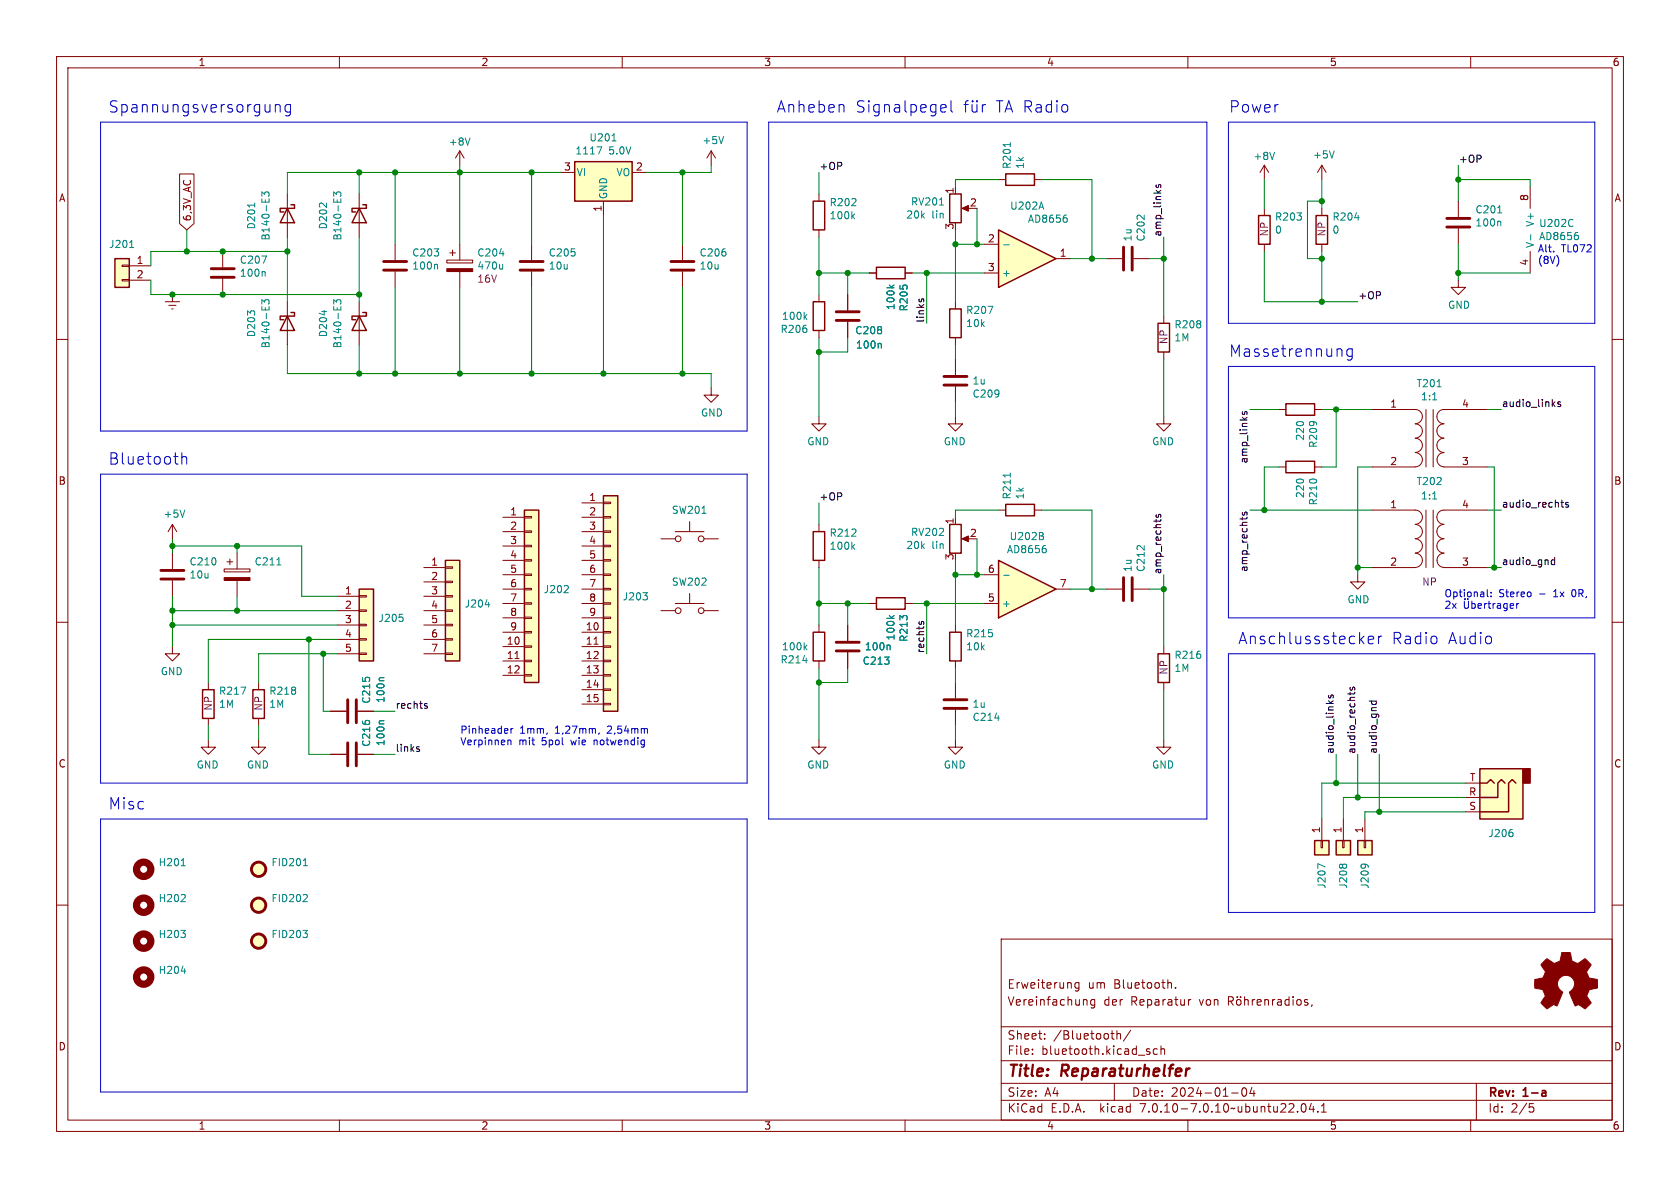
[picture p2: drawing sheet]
<svg xmlns="http://www.w3.org/2000/svg" width="297mm" height="210mm" viewBox="0 0 297 210" stroke-linecap="round" stroke-linejoin="round" font-family="sans-serif">
<g fill="none" stroke="#840000" stroke-width=".18">
<path d="M10 10h277v190h-277zM12 12h273v186h-273zM60 10v2M110 10v2M160 10v2M210 10v2M260 10v2M176.5 31.8h1.3M182.9 31.8h1.2M10 60h2M21.6 49.4h1.3v.3h-1.3zM21.6 46.9h1.3v.2h-1.3z"/>
<path d="M22.9 47h3.8M22.9 49.5h3.8M39.4 44.5v2.7M39.4 49.3v2.8M63.5 53.3v7.7M195.6 45.7h2.8M200.4 45.7h2.8M205.7 55.9v1.3M285 60h2M168.9 63.5v2.8M168.9 68.3v2.8M205.7 73.7v1.2h-1.2l1.2 1.3 1.3-1.3h-1.3"/>
<path d="M205.7 62.2v1.3M242.6 72.4h7.6a1.27 1.27 0 0 1 1.3 1.3 1.27 1.27 0 0 1-1.3 1.2 1.26 1.26 0 0 1 1.3 1.3 1.26 1.26 0 0 1-1.3 1.2M250.2 77.5a1.27 1.27 0 0 1 1.3 1.2 1.27 1.27 0 0 1-1.3 1.3 1.26 1.26 0 0 1 1.3 1.3 1.26 1.26 0 0 1-1.3 1.2M252.1 72.4v10.2M253.4 72.4v10.2M255.3 77.5a1.26 1.26 0 0 0-1.3 1.2 1.26 1.26 0 0 0 1.3 1.3 1.27 1.27 0 0 0-1.2 1.3 1.27 1.27 0 0 0 1.2 1.2M262.9 72.4h-7.6a1.27 1.27 0 0 0-1.3 1.3 1.27 1.27 0 0 0 1.3 1.2 1.26 1.26 0 0 0-1.3 1.3 1.26 1.26 0 0 0 1.3 1.2M88.9 91.4h3.8M88.9 94h3.8M88.9 96.5h3.8M88.9 99.1h3.8M92.7 98.9h1.3v.3h-1.3z"/>
<path d="M92.7 96.4h1.3v.2h-1.3zM92.7 93.9h1.3v.2h-1.3zM92.7 91.3h1.3v.3h-1.3zM102.9 88.9h3.8M102.9 91.4h3.8M102.9 94h3.8M102.9 96.5h3.8M102.9 99.1h3.8M106.7 98.9h1.2v.3h-1.2zM106.7 96.4h1.2v.2h-1.2zM106.7 93.9h1.2v.2h-1.2zM106.7 91.3h1.2v.3h-1.2z"/>
<path d="M106.7 88.8h1.2v.2h-1.2zM116.8 95.3h2.6M119.4 94h5.1M121.9 92.2v1.8M124.5 95.3h2.5M242.6 90.2h7.6a1.26 1.26 0 0 1 1.3 1.2 1.26 1.26 0 0 1-1.3 1.3M242.6 82.6h7.6M250.2 97.8a1.26 1.26 0 0 1 1.3 1.2 1.26 1.26 0 0 1-1.3 1.3h-7.6M250.2 92.7a1.27 1.27 0 0 1 1.3 1.3 1.27 1.27 0 0 1-1.3 1.3 1.26 1.26 0 0 1 1.3 1.2 1.26 1.26 0 0 1-1.3 1.3M252.1 90.2v10.1M253.4 90.2v10.1M255.3 92.7a1.27 1.27 0 0 0-1.3 1.3 1.27 1.27 0 0 0 1.3 1.3 1.26 1.26 0 0 0-1.3 1.2 1.26 1.26 0 0 0 1.3 1.3"/>
<path d="M255.3 82.6h7.6M255.3 97.8a1.26 1.26 0 0 0-1.2 1.2 1.26 1.26 0 0 0 1.2 1.3h7.6M262.9 90.2h-7.6a1.26 1.26 0 0 0-1.3 1.2 1.26 1.26 0 0 0 1.3 1.3M10 110h2M30.5 114.3v1.3h-1.3l1.3 1.2 1.2-1.2h-1.2M59.7 108h3.8M59.7 105.4h3.8M59.7 110.5h3.8M59.7 113h3.8M59.7 115.6h3.8M63.5 115.4h1.3v.3h-1.3zM63.5 112.9h1.3v.3h-1.3z"/>
<path d="M63.5 110.4h1.3v.2h-1.3zM63.5 107.8h1.3v.3h-1.3zM63.5 105.3h1.3v.2h-1.3zM74.9 100.3h3.8M74.9 108h3.8M74.9 102.9h3.8M74.9 105.4h3.8M74.9 110.5h3.8M74.9 113h3.8M74.9 115.6h3.8M78.7 115.4h1.3v.3h-1.3zM78.7 112.9h1.3v.3h-1.3z"/>
<path d="M78.7 110.4h1.3v.2h-1.3zM78.7 107.8h1.3v.3h-1.3zM78.7 105.3h1.3v.2h-1.3zM78.7 102.7h1.3v.3h-1.3zM78.7 100.2h1.3v.3h-1.3zM88.9 106.7h3.8M88.9 111.8h3.8M88.9 114.3h3.8M88.9 116.8h3.8M88.9 119.4h3.8M88.9 101.6h3.8M88.9 104.1h3.8"/>
<path d="M88.9 109.2h3.8M91 116.4h.8M92.7 119.3h1.3v.2h-1.3zM92.7 116.7h1.3v.3h-1.3zM92.7 114.2h1.3v.2h-1.3zM92.7 111.6h1.3v.3h-1.3zM92.7 109.1h1.3v.2h-1.3zM92.7 106.6h1.3v.2h-1.3zM92.7 104h1.3v.3h-1.3zM92.7 101.5h1.3v.2h-1.3zM102.9 106.7h3.8M102.9 111.8h3.8"/>
<path d="M102.9 114.3h3.8M102.9 116.8h3.8M102.9 119.4h3.8M102.9 101.6h3.8M102.9 104.1h3.8M102.9 109.2h3.8M105 113.9h.7M106.7 119.3h1.2v.2h-1.2zM106.7 116.7h1.2v.3h-1.2zM106.7 114.2h1.2v.2h-1.2zM106.7 111.6h1.2v.3h-1.2zM106.7 109.1h1.2v.2h-1.2z"/>
<path d="M106.7 106.6h1.2v.2h-1.2zM106.7 104h1.2v.3h-1.2zM106.7 101.5h1.2v.2h-1.2zM116.8 108h2.6M119.4 106.7h5.1M121.9 104.9v1.8M124.5 108h2.5M285 110h2M36.8 120.7v1.2M36.8 127v1.3M45.7 120.7v1.2M45.7 127v1.3"/>
<path d="M58.4 133.4h2.8M58.4 125.7h2.8M63.2 133.4h2.8M63.2 125.7h2.8M102.9 121.9h3.8M102.9 124.5h3.8M106.7 124.3h1.2v.3h-1.2zM106.7 121.8h1.2v.2h-1.2zM10 160h2M233.6 148.6h.2v1.3h-.2zM233.7 144.8v3.8M237.4 148.6h.2v1.3h-.2z"/>
<path d="M237.5 144.8v3.8M285 160h2M177 166h108v32h-108zM190.7 173.7v1.2l-.2 .3-.4-.1M190.7 173.8l-.4-.1-.3 .3v.4l.2 .2h.5M192 176.7l.2 .2v.8M193.5 176.7v1.2l-.3 .3-.3-.1M193.5 176.8l-.4-.1-.3 .3v.4l.2 .2h.5M206.9 173.7l.2 .2v.8M207.8 174.6v.1M210.1 176.7v1M210.5 176.7l-.3 .1-.1 .2"/>
<path d="M217.2 177l.7-.1 .1-.2v-.4l-.3-.1h-.5v1.5M217.5 177l.5 .7M218.7 176.8l.2-.1 .4 .1 .1 .6-.2 .2-.3 .1-.2-.1zM218.7 176.2v.1M219.3 176.2v.1M220 176.8l.2-.1 .4 .1 .1 .9M220 176.2v1.5M221.4 176.7v1M221.8 176.7l-.3 .1-.1 .2M222.2 177.2l.8-.1-.1-.3-.4-.1-.3 .2 .1 .7h.6M223.6 176.8l.2-.1 .4 .1v.9M223.6 176.7v1"/>
<path d="M225 176.7v1M225.4 176.7l-.3 .1-.1 .2M225.9 176.8h.6v.9M226.5 177.1h-.5a.29 .29 0 0 0-.2 .3 .29 .29 0 0 0 .2 .3l.5-.1M227.9 176.8l-.4-.1-.3 .3v.4l.1 .2h.6M227.9 176.2v1.5M228.6 176.2v.1M228.6 176.7v1M229.3 176.8l.2-.1 .5 .1v.6l-.1 .2-.4 .1-.2-.1zM231.2 176.8l-.4-.1-.2 .2 .1 .2 .5 .2v.3h-.6M232 177.6l-.2 .3M60 198v2"/>
<path d="M110 198v2M160 198v2M177 194.5h108M177 191.5h108M177 187.5h108M177 181.5h108M182.5 186.3v.1M182.5 185.5v.1M184.7 183.6v.1M184.7 182.8v.1M197 191.5v3M197.5 182.2v1.5"/>
<path d="M197.5 182.8l.2-.1 .3 .1 .1 .9M199.9 182.1l-1.3 2M203.1 185.4l.1 .1M203.1 185.9l.2 .2-.2 .3M204.6 185.5l-.4-.1-.3 .3v.4l.1 .2h.6M205.2 185.5l.3-.1 .3 .1 .1 .9M205.2 184.9v1.5M210 198v2M217.7 193.2h1.2M219.7 192.4l.2-.1a.81 .81 0 0 1 .6 .6 .81 .81 0 0 1-.3 .8l-.2 .1a.81 .81 0 0 1-.3-1.4zM221.3 192.2l-.3 1.1h.9M221.7 192.8v1"/>
<path d="M229.4 196.5v.1M230.2 195.2l.2-.1a.81 .81 0 0 1 .6 .6 .81 .81 0 0 1-.3 .8l-.2 .1a.81 .81 0 0 1-.3-1.4zM231.8 195l-.3 1.1h.9M232.2 195.6v1M233 196.5v.1M233.6 196.6h.9M233.6 195.5l.4-.4v1.5M260 198v2M261 191.5v6.5M270.4 195.1h.7M270.5 195.7h.4l.3 .3-.2 .5-.5 .1"/>
<circle cx="119.9" cy="95.3" r=".51"/>
<circle cx="124" cy="95.3" r=".51"/>
<circle cx="119.9" cy="108" r=".51"/>
<circle cx="124" cy="108" r=".51"/>
</g>
<path d="M273.1 192.8l.2 .2v.8M273.3 193.7l-.5 .1M273.3 193.1l-.5 .1" fill="none" stroke="#840000" stroke-width=".3"/>
<path d="M209.8 188.9l-.2 1.3M210.3 188.9l-.4 .1-.2 .3" fill="none" stroke="#840000" stroke-width=".4"/>
<g fill="#ffffc2" stroke="#ffffc2" stroke-width=".18">
<path d="M232.4 148.6h2.5v2.5h-2.5z"/>
<path d="M78.7 99.1h2.6v17.7h-2.6z"/>
<path d="M106.7 87.6h2.5v38.1h-2.5z"/>
<path d="M236.2 148.6h2.6v2.5h-2.6z"/>
<path d="M92.7 90.2h2.5v30.5h-2.5z"/>
<path d="M20.3 45.7h2.6v5.1h-2.6z"/>
<path d="M63.5 104.1h2.5v12.7h-2.5z"/>
<circle cx="45.7" cy="160" r="1.27"/>
<circle cx="45.7" cy="153.7" r="1.27"/>
<circle cx="45.7" cy="166.4" r="1.27"/>
</g>
<g fill="none" stroke="#840000" stroke-width=".25">
<path d="M177.8 30.7h5.1v2.1h-5.1zM20.3 45.7h2.6v5.1h-2.6zM63.5 55.9l1.3 2.5h-2.6zM64.1 55.2h.7v.7h-2.6v.6h.7M204.7 57.2h2.1v5h-2.1zM78.7 99.1h2.6v17.7h-2.6zM92.7 90.2h2.5v30.5h-2.5zM106.7 87.6h2.5v38.1h-2.5zM63.5 104.1h2.5v12.7h-2.5zM35.8 121.9h2v5.1h-2zM44.7 121.9h2v5.1h-2zM232.4 148.6h2.5v2.5h-2.5z"/>
<path d="M236.2 148.6h2.6v2.5h-2.6z"/>
</g>
<g fill="none" stroke="#008484" stroke-width=".18">
<path d="M178.6 25.2v.7M22.9 43.8h.7M46.3 45.3h.8l-.5 1.2M46.7 48l.2 .2v.6M57.3 54.9v.8M59 53.8v-.8l.5 .4 .1-.4h.5l.2 .2-.2 .6M59 54.2v.6M60.3 54.2v.6M253.3 70.7h.7M254.1 68.4h.7M124.1 90.7h.7M253.3 88.2h.7"/>
<path d="M67.9 119.8h-.7l-.2 .2M70.6 108.6h.6M71.1 109.1l.2 .2-.2 .5M85.8 106.9h.8M100.4 103.6l.1 .1-.1 .4-.7 .7h.8M113.7 104.8h.7l-.4 .5M114.3 105.3l.1 .2-.1 .5M42.6 121.5h.8l-.5 1.2M67.9 127.4h-.7l-.2 .2M53.6 153h.7M53.9 151.9l.1-.1v1.2M54.2 158.2l.1 .2v.3l-.7 .7h.7"/>
<path d="M234.3 153.2l-1.3-.5v.8M236.9 152.9l.1-.1 .3 .1M237.4 152.9l.2-.1 .4 .1M53.6 164.5h.7l-.4 .5M54.2 165l.1 .2-.1 .5"/>
</g>
<g fill="none" stroke="#840000" stroke-width=".51">
<path d="M37.3 49h4.1M37.3 47.5h4.1M198.6 43.7v4.1M200.2 43.7v4.1M166.9 66.5h4M166.9 68.1h4M61.5 123.7v4.1M61.5 131.3v4.1M63 123.7v4.1M63 131.3v4.1"/>
<circle cx="45.7" cy="153.7" r="1.27"/>
<circle cx="45.7" cy="160" r="1.27"/>
<circle cx="45.7" cy="166.4" r="1.27"/>
</g>
<path d="M176.5 40.6l10.2 5.1-10.2 5.1z" fill="#ffffc2"/>
<g fill="none" stroke="#840000" stroke-width=".25">
<path d="M50.8 36.8l1.3 2.6h-2.6zM51.4 36.2h.7v.6h-2.6v.7h.7M63.5 36.8l1.3 2.6h-2.6zM64.1 36.2h.7v.6h-2.6v.7h.7M143.8 35.6h2v5h-2zM167.9 34.3h2v5.1h-2zM222.5 38.1h2v5.1h-2zM232.7 38.1h2v5.1h-2zM143.8 53.3h2v5.1h-2zM154.9 47.2h5.1v2.1h-5.1zM167.9 54.6h2v5.1h-2zM176.5 40.6l10.2 5.1-10.2 5.1z"/>
<path d="M227.3 71.4h5.1v2h-5.1zM177.8 89.2h5.1v2h-5.1zM227.3 81.5h5.1v2.1h-5.1zM167.9 111.8h2v5h-2z"/>
</g>
<g fill="none" stroke="#840000" stroke-width=".18">
<path d="M50.8 34.3v7.6M63.5 34.3v7.6M81.3 26.7l-.8 1.2M81.3 26.7v2.5M81.3 26.7l.7 1.2M125.7 26.7l-.7 1.2M125.7 26.7v2.5M125.7 26.7l.8 1.2M144.8 34.3v1.3M168.9 33v1.3M170.4 36.8h1M223.5 29.2l-.7 1.3"/>
<path d="M223.5 29.2v2.6M223.5 36.8v1.3M223.5 29.2l.8 1.3M233.7 29.2l-.8 1.3M233.7 29.2v2.6M233.7 36.8v1.3M233.7 29.2l.7 1.3M144.8 40.6v1.3M144.8 52.1v1.2M144.8 58.4v1.3M149.9 52.1v2.8M149.9 56.9v2.8"/>
<path d="M153.7 48.3h1.2M160 48.3h1.3M168.9 53.3v1.3M168.9 59.7v1.3M174 43.2h2.5M174 48.3h2.5M186.7 45.7h2.5M223.5 43.2v1.3M233.7 43.2v1.3M257.8 49.5v1.3h1.3l-1.3 1.3-1.3-1.3h1.3M144.8 73.7v1.2h-1.3l1.3 1.3 1.2-1.3h-1.2M168.9 73.7v1.2h-1.3l1.3 1.3 1.3-1.3h-1.3"/>
<path d="M226.1 72.4h1.2M232.4 72.4h1.3M30.5 92.7l-.8 1.3M30.5 92.7v2.6M30.5 97.8v2.8M30.5 92.7l.7 1.3M40.1 99.3h1M40.6 98.8v1M41.9 97.8v2.8M176.5 90.2h1.3M182.9 90.2h1.2M226.1 82.6h1.2"/>
<path d="M232.4 82.6h1.3M30.5 102.6v2.8M39.6 100.6h4.6v.5h-4.6zM41.9 102.6v2.8M168.9 110.5v1.3M168.9 116.8v1.3M195.6 104.1h2.8M200.4 104.1h2.8M240 101.6v1.3h1.3l-1.3 1.2-1.2-1.2h1.2M36.8 130.8v1.3h-1.2l1.2 1.3 1.3-1.3h-1.3M45.7 130.8v1.3h-1.3l1.3 1.3 1.3-1.3h-1.3M144.8 130.8v1.3h-1.3l1.3 1.3 1.2-1.3h-1.2"/>
</g>
<g fill="none" stroke="#008484" stroke-width=".18">
<path d="M45 35.9v.7M46.3 34.7v-.8l.5 .5 .1-.4h.5l.2 .2-.2 .5M46.3 35.1v.6M47.6 35.1v.6M59 34.7v-.8l.5 .5 .1-.4h.5l.2 .2-.2 .5M59 35.1v.6M60.3 35.1v.6M83.1 24.4l-.4 1.3M127.9 24.1l-.4 1.3M150.7 38.2l.4 .5M151.1 37.8l-.5 .5M166.1 36.2h.7"/>
<path d="M184.1 35.7l.4 1.3M188.6 38.6l.1 .1-.1 .5M225.3 26.9l-.4 1.3M235.9 26.7l-.4 1.2M239.5 38.5h.8M142.3 56l.3 .5M142.6 55.6l-.4 .5M157.2 50.4l.5 .5M158.1 50.4l-.5 .4M174.7 54.1h.8l-.5 1.3M177.4 43.3h1M155.6 60.7l.2 .2v.6"/>
<path d="M32.7 90.2l-.4 1.2M48.9 99.9h.8M178.6 83.6v.7"/>
</g>
<g fill="#840000" stroke="#840000" stroke-width=".18">
<path d="M170.1 36.8l1.1-.5v1z"/>
<path d="M39.6 102.1h4.6v.5h-4.6z"/>
</g>
<path d="M147.8 55.1h4.1M147.8 56.6h4.1M28.4 102.4h4.1M28.4 100.8h4.1M198.6 102.1v4.1M200.2 102.1v4.1" fill="none" stroke="#840000" stroke-width=".51"/>
<path d="M176.5 99.1l10.2 5-10.2 5.1z" fill="#ffffc2"/>
<g fill="none" stroke="#840000" stroke-width=".25">
<path d="M101.6 28.6h10.2v7h-10.2zM50.8 55.9l1.3 2.5h-2.6zM51.4 55.2h.7v.7h-2.6v.6h.7M143.8 94h2v5.1h-2zM167.9 92.7h2v5.1h-2zM176.5 99.1l10.2 5-10.2 5.1zM143.8 111.8h2v5h-2zM154.9 105.7h5.1v2h-5.1zM204.7 115.6h2.1v5.1h-2.1zM261.6 135.9h7.6v8.9h-7.6zM261.6 138.4h1.3l.6-.6 .7 .6M266.1 138.4l-.7-.6-.6 .6v2.6h-3.2"/>
<path d="M268 138.4l-.7-.6-.6 .6v5.1h-5.1M240 148.6h2.6v2.5h-2.6z"/>
</g>
<g fill="none" stroke="#840000" stroke-width=".18">
<path d="M31.7 30.8h2.6v8.7l-1.3 1.1-1.3-1.1zM99.1 30.5h2.5M106.7 35.6v2.5M111.8 30.5h2.5M257.8 35.6v2.8M270.5 33v3.8M29.2 53.3h2.5M29.8 54h1.3M30.4 54.6h.2M30.5 52.1v1.2M50.8 53.3v7.7M69.8 43.2v2.8"/>
<path d="M69.8 48v2.8M79 46h4.6v.5h-4.6zM79.5 44.7h1M80 44.2v1M81.3 43.2v2.8M81.3 48v2.8M94 43.2v2.8M94 48v2.8M120.6 43.2v2.8M120.6 48v2.8M149.9 52.1v2.8M149.9 56.9v2.8"/>
<path d="M153.7 48.3h1.2M160 48.3h1.3M257.8 40.4v2.8M270.5 44.5v3.8M125.7 68.6v1.3h1.3l-1.3 1.2-1.2-1.2h1.2M144.8 92.7v1.3M144.8 99.1v1.2M168.9 91.4v1.3M170.4 95.3h1M144.8 110.5v1.3M144.8 116.8v1.3M149.9 110.5v2.8"/>
<path d="M149.9 115.3v2.8M153.7 106.7h1.2M160 106.7h1.3M174 106.7h2.5M174 101.6h2.5M186.7 104.1h2.5M205.7 114.3v1.3M58.4 133.4h2.8M58.4 125.7h2.8M63.2 133.4h2.8M63.2 125.7h2.8M168.9 130.8v1.3h-1.3l1.3 1.3 1.3-1.3h-1.3"/>
<path d="M168.9 120.7v2.7M168.9 125.5v2.8M205.7 130.8v1.3h-1.2l1.2 1.3 1.3-1.3h-1.3M205.7 120.7v1.2M259.1 138.4h2.5M241.2 148.6h.2v1.3h-.2zM241.3 144.8v3.8M259.1 141h2.5M259.1 143.5h2.5"/>
</g>
<g fill="none" stroke="#008484" stroke-width=".18">
<path d="M105.5 26h.9l-.6 1.2M108.2 24.9h.7M264.8 37.6h.7M265.1 39.1l.2 .2v.6M278 38.8l.1 .1M278.1 39.9l-.1 .1M46.3 53.8v-.8l.5 .4 .1-.4h.5l.2 .2-.2 .6M46.3 54.2v.6M47.6 54.2v.6M77.2 46.7l.2 .2v.7M88.3 44.8h.8M88.9 46.7v.9"/>
<path d="M88.9 47.4l-.2 .2M157.2 50.4l.5 .5M158.1 50.4l-.5 .4M270.6 41.5v1M278.9 41.6l.1 .2-.1 .5M155.6 60.7l.2 .2v.6M150.7 96.6l.4 .5M151.1 96.3l-.5 .4M184.2 94.7l.3 .3-.1 .3-.2 .1M184.3 94.2l.1 .2-.1 .3M184.8 97l.2 .2-.2 .4M67.9 119.8h-.7l-.2 .2"/>
<path d="M141.9 116.8h.8M142.3 114.4l.3 .5M142.6 114l-.4 .5M157.2 114l.2 .2v.7M157.2 108.8l.5 .5M158.1 108.8l-.5 .4M177.4 101.7h1M67.9 127.4h-.7l-.2 .2M175.9 126.9h.8M32 159.4h.8M32 153h.8M32.7 158.2v.5"/>
<path d="M240.7 152.9v-.1a1.07 1.07 0 0 1 1.1 .1M241.2 152.8l.1 .1M267.4 147.2l.1 .2-.1 .4M32 164.5h.8l-.5 .5M32 171.7h.8M32.7 165.1v.5"/>
</g>
<path d="M255.8 38.6h4M67.8 47.8h4.1M67.8 46.2h4.1M91.9 47.8h4.1M91.9 46.2h4.1M118.6 47.8h4.1M118.6 46.2h4.1M255.8 40.1h4M147.8 115.1h4.1M147.8 113.5h4.1M166.9 123.7h4M166.9 125.2h4" fill="none" stroke="#840000" stroke-width=".51"/>
<g fill="#840000" stroke="#840000" stroke-width=".18">
<path d="M170.1 95.3l1.1-.6v1.1z"/>
<path d="M79 47.5h4.6v.5h-4.6z"/>
<path d="M272.9 170l.6-.5 .9 .6a.62 .62 0 0 0 1 0l.2-.1a1.62 1.62 0 0 0 .4-1.4l.1-.2h1.5l.2 .8a.74 .74 0 0 0 .6 .9l.5 .2 1.3-.8 1.1 1-.4 .7a.75 .75 0 0 0-.2 1.2l.2 .5 1.5 .3v1.5l-1.4 .2-.1 .2a1.23 1.23 0 0 0-.3 1.2l.7 1-.1 .1-1 .9-.8-.5a.54 .54 0 0 0-.9 0l-1-2.3a2.33 2.33 0 0 0 .8-2 1.54 1.54 0 0 0-2.5-.7 1.54 1.54 0 0 0 .5 2.6l-1.1 2.4a.69 .69 0 0 0-1.1 .2l-.6 .3-1.1-1 .8-1.2-.2-.6a.71 .71 0 0 0-.9-.7l-.8-.2v-1.4l.5-.1a1.11 1.11 0 0 0 1.2-.7 .72 .72 0 0 0-.2-1.2l-.4-.7z"/>
</g>
<g fill="#ffffc2" stroke="#ffffc2" stroke-width=".18">
<path d="M101.6 28.6h10.2v7h-10.2z"/>
<path d="M240 148.6h2.6v2.5h-2.6z"/>
<path d="M261.6 135.9h7.6v8.9h-7.6z"/>
</g>
<g fill="none" stroke="#840000" stroke-width="1.3">
<circle cx="25.4" cy="153.7" r="1.27"/>
<circle cx="25.4" cy="160" r="1.27"/>
<circle cx="25.4" cy="166.4" r="1.27"/>
<circle cx="25.4" cy="172.7" r="1.27"/>
</g>
<path d="M269.2 135.9h1.3v2.5h-1.3z" fill="#840000" stroke="#840000" stroke-width=".25"/>
<g fill="none" stroke="#000" stroke-width=".18">
<path d="M204.4 32.7v.3l.2 .2 .1-.1 .2-.4h.3v.5M162.5 52.9v.3M162.9 53.2l.1-.3 .1-.1 .2 .2v.2M219.7 72.8l-.1 .3 .2 .2 .2-.1 .1-.4h.3v.5M274.5 71.4l.4 .5M274.9 71l-.5 .5M275.9 71.1l-.3-.1-.2 .2v.2l.5 .1v.3h-.5M204.4 91v.3l.2 .2 .1-.1 .2-.4h.3v.5M219.7 90.6l-.1 .3 .2 .2 .2-.1 .1-.4h.3v.5M274.8 98.5v1.3M274.8 99h-.3l-.3 .2 .2 .6h.4M275.9 88.8h.5"/>
<path d="M276.1 88.4v1.1l.3 .2M277.3 88.9l-.3-.1-.2 .2v.2l.5 .1v.3h-.5M162.5 109.9v.3M162.9 110.2l.1-.3 .1-.1 .2 .2v.3M73.8 132.4l.3 .1 .1 .2-.2 .1h-.2M73.8 132l.3 .1M75.2 124.8l.3 .1 .1 .1-.2 .2h-.2M75.2 124.4h.3M234.9 123.9l.4 .5M234.9 122.9v.3l.1 .2 .2-.1 .1-.4h.3v.5M235.7 123.9l-.5 .3M238.7 122.4v.4"/>
<path d="M238.7 121.5v.3l.2 .2 .1-.1 .2-.4h.3v.5M239.5 122.4l-.2 .3h-1.1M242.1 123.9h1.2M242.5 123.9v.4l.2 .2 .6-.1v-.5"/>
</g>
<g fill="none" stroke="#0000c2" stroke-width=".18">
<path d="M48.7 18.7a.5 .5 0 0 1 .8 .1v1M48.7 18.5v1.3M51.4 18.6l-.6-.1-.4 .4v.5l.2 .3 .2 .1 .6-.1M51.4 18.5v1.6a.54 .54 0 0 1-.9 .3M149.1 18.6l.1 1.2M166.4 19.7l.2 .1 .6-.1M166.4 18.6l.6-.1 .2 .1 .1 .4-1 .1M168.1 17.8v1.7l.3 .3M170.4 18.5h.8M171.2 17.8l-.4 .1-.1 .2v1.7M171.8 18.5l.1 1.2a.55 .55 0 0 0 .8-.1M171.9 17.8l.1 .1-.1 .1"/>
<path d="M171.9 17.8l-.1 .1 .1 .1M171.9 17.8v.2M172.7 17.8v.2M172.7 18.5v1.3M172.7 17.8l.1 .1-.1 .1M172.7 17.8l-.1 .1 .1 .1M173.7 18.5v1.3M174.2 18.5a.51 .51 0 0 0-.5 .4M17.8 21.6h114.3v54.6h-114.3zM135.9 21.6h77.5v123.2h-77.5zM217.2 21.6h64.7v35.6h-64.7zM217.2 64.8h64.7v44.4h-64.7z"/>
<path d="M239.1 61.7v1.6a.54 .54 0 0 1-.9 .3M239.1 61.8l-.6-.1-.4 .3v.6l.2 .3 .2 .1 .6-.1M17.8 83.8h114.3v54.6h-114.3zM32.1 80v2M32.1 80.9a.5 .5 0 0 1 .9 .1v1M217.2 115.6h64.7v45.7h-64.7zM241.9 113.1l.9-.2v-.3l-.6-.1-.3 .2 .1 1 .2 .1 .6-.1M243.7 112.5v1.3M244.3 112.5a.51 .51 0 0 0-.6 .3M258.9 106.3v1l.2 .2h.3l.2-.2v-1M260.2 106.8l.4-.1 .2 .2-.1 .6h-.5M260.2 106.3v1.2"/>
<path d="M261.3 107.1l.6-.1-.1-.2-.3-.1-.2 .2 .1 .6h.4M262.4 106.7v.8M262.8 106.7l-.4 .2M262.9 104.2v1.1l.2 .2M263.1 106.7h.4M263.2 106.3v1.1l.3 .1M263.6 105.4v.1M263.6 104.7v.1M264 106.7v.8M264.3 106.7l-.3 .2M264.7 106.8h.5l.1 .7M265.3 107l-.4 .1-.2 .1 .2 .3h.4"/>
<path d="M266.4 106.8l-.3-.1-.3 .2 .2 .6h.4M266.4 106.7v1l-.2 .3-.3-.1M267 107.1l.6-.1-.1-.2-.3-.1-.2 .2v.6h.5M268.1 106.7v.8M268.5 106.7l-.4 .2M89.8 130.9l.2-.1 .3 .1v.8M90.3 128.8v.8M90.7 128.8l-.4 .2M105.9 129.6l-.1 .2M17.8 144.8h114.3v48.2h-114.3z"/>
</g>
<g fill="none" stroke="#008400" stroke-width=".18">
<path d="M63.5 30.5v3.8M69.8 30.5v12.7M81.3 29.2v14M94 30.5v12.7M99.1 30.5h-48.3v3.8M106.7 38.1v27.9M120.6 30.5v12.7M125.7 29.2v1.3h-11.4M144.8 30.5v3.8M172.7 36.8v6.4M176.5 31.8h-7.6v1.2M184.1 31.8h8.9v13.9"/>
<path d="M223.5 31.8v5M233.7 35.6h-2.6v10.1h2.6M233.7 31.8v5M257.8 31.8h12.7v1.2M257.8 29.2v6.4M26.7 49.5v2.6h36.8M33 40.6v3.9M50.8 44.5h-24.1v2.5M50.8 41.9v11.4M63.5 41.9v11.4M69.8 50.8v15.2M81.3 50.8v15.2"/>
<path d="M94 50.8v15.2M120.6 50.8v15.2M144.8 48.3h8.9M144.8 41.9v10.2M144.8 59.7v14M149.9 48.3v3.8M149.9 59.7v2.5h-5.1M161.3 48.3h12.7M163.8 48.3v8.9M168.9 43.2h5.1M168.9 40.6v12.7M189.2 45.7h6.4"/>
<path d="M203.2 45.7h2.5M205.7 41.9v14M223.5 44.5v8.8h16.5M233.7 44.5v8.8M257.8 48.3h12.7M257.8 43.2v6.3M50.8 61v5h74.9v2.6M63.5 61v5M168.9 61v2.5M168.9 71.1v2.6M205.7 63.5v10.2M221 72.4h5.1"/>
<path d="M233.7 72.4h8.9M236.2 72.4v10.2h-2.5M262.9 72.4h2.5M30.5 95.3v2.5M30.5 96.5h22.8v8.9h6.4M41.9 96.5v1.3M144.8 88.9v3.8M168.9 99.1v11.4M172.7 95.3v6.3M176.5 90.2h-7.6v1.2M184.1 90.2h8.9v13.9M221 90.2h21.6"/>
<path d="M226.1 82.6h-2.6v7.6M242.6 82.6h-2.6v19M262.9 82.6h1.3v17.7M262.9 90.2h2.5M30.5 105.4v8.9M30.5 110.5h29.2M30.5 108h29.2M41.9 105.4v2.6M54.6 113v20.4h3.8M57.1 115.6v10.1h1.3M59.7 115.6h-14v5.1M59.7 113h-22.9v7.7"/>
<path d="M144.8 100.3v10.2M144.8 118.1v12.7M144.8 106.7h8.9M149.9 106.7v3.8M149.9 118.1v2.6h-5.1M161.3 106.7h12.7M163.8 106.7v8.9M168.9 118.1v2.6M168.9 101.6h5.1M189.2 104.1h6.4M203.2 104.1h2.5M205.7 101.6v12.7"/>
<path d="M240 100.3h2.6M262.9 100.3h2.5M36.8 128.3v2.5M45.7 128.3v2.5M66 125.7h3.8M66 133.4h3.8M168.9 128.3v2.5M205.7 121.9v8.9M236.2 133.4v5M240 133.4v7.6M243.8 133.4v10.1M259.1 138.4h-25.4v6.4"/>
<path d="M259.1 143.5h-17.8v1.3M259.1 141h-21.6v3.8"/>
</g>
<g fill="#008400" stroke="#008400" stroke-width=".18">
<circle cx="205.7" cy="104.1" r=".46"/>
<circle cx="193" cy="104.1" r=".46"/>
<circle cx="144.8" cy="106.7" r=".46"/>
<circle cx="149.9" cy="106.7" r=".46"/>
<circle cx="163.8" cy="106.7" r=".46"/>
<circle cx="172.7" cy="101.6" r=".46"/>
<circle cx="168.9" cy="101.6" r=".46"/>
<circle cx="144.8" cy="120.7" r=".46"/>
<circle cx="240" cy="141" r=".46"/>
<circle cx="236.2" cy="138.4" r=".46"/>
<circle cx="243.8" cy="143.5" r=".46"/>
<circle cx="240" cy="100.3" r=".46"/>
<circle cx="264.2" cy="100.3" r=".46"/>
<circle cx="149.9" cy="48.3" r=".46"/>
<circle cx="172.7" cy="43.2" r=".46"/>
<circle cx="163.8" cy="48.3" r=".46"/>
<circle cx="168.9" cy="43.2" r=".46"/>
<circle cx="205.7" cy="45.7" r=".46"/>
<circle cx="193" cy="45.7" r=".46"/>
<circle cx="144.8" cy="48.3" r=".46"/>
<circle cx="144.8" cy="62.2" r=".46"/>
<circle cx="223.5" cy="90.2" r=".46"/>
<circle cx="236.2" cy="72.4" r=".46"/>
<circle cx="233.7" cy="35.6" r=".46"/>
<circle cx="233.7" cy="45.7" r=".46"/>
<circle cx="233.7" cy="53.3" r=".46"/>
<circle cx="257.8" cy="31.8" r=".46"/>
<circle cx="257.8" cy="48.3" r=".46"/>
<circle cx="41.9" cy="108" r=".46"/>
<circle cx="30.5" cy="108" r=".46"/>
<circle cx="30.5" cy="110.5" r=".46"/>
<circle cx="30.5" cy="52.1" r=".46"/>
<circle cx="39.4" cy="52.1" r=".46"/>
<circle cx="30.5" cy="96.5" r=".46"/>
<circle cx="54.6" cy="113" r=".46"/>
<circle cx="57.1" cy="115.6" r=".46"/>
<circle cx="41.9" cy="96.5" r=".46"/>
<circle cx="33" cy="44.5" r=".46"/>
<circle cx="39.4" cy="44.5" r=".46"/>
<circle cx="50.8" cy="44.5" r=".46"/>
<circle cx="94" cy="66" r=".46"/>
<circle cx="81.3" cy="66" r=".46"/>
<circle cx="69.8" cy="30.5" r=".46"/>
<circle cx="63.5" cy="30.5" r=".46"/>
<circle cx="69.8" cy="66" r=".46"/>
<circle cx="63.5" cy="66" r=".46"/>
<circle cx="63.5" cy="52.1" r=".46"/>
<circle cx="81.3" cy="30.5" r=".46"/>
<circle cx="94" cy="30.5" r=".46"/>
<circle cx="120.6" cy="66" r=".46"/>
<circle cx="106.7" cy="66" r=".46"/>
<circle cx="120.6" cy="30.5" r=".46"/>
</g>
<g font-size="2.8" fill="#0000c2">
<text x="19" y="20.1">Spannungsversorgung</text>
<text x="137.2" y="20.1">Anheben</text>
<text x="151.2" y="20.1">Signalpegel</text>
<text x="176" y="20.1">TA Radio</text>
<text x="217.2" y="20.1">Power</text>
<text x="217.2" y="63.3">Massetrennung</text>
<text x="19" y="82.3">Bluetooth</text>
<text x="218.9" y="114.1">Anschlussstecker</text>
<text x="246.1" y="114.1">Radio</text>
<text x="256.1" y="114.1">Audio</text>
<text x="19" y="143.3">Misc</text>
</g>
<g font-size="2.8" fill="#840000">
<text x="178" y="190.9">Title:</text>
<text x="187.7" y="190.9">Reparaturhelfer</text>
</g>
<g font-size="2.1" fill="#840000">
<text x="178" y="178">Vereinfachung</text>
<text x="178" y="175">Erweiterung</text>
<text x="192.3" y="175">um</text>
<text x="195.1" y="178">der</text>
<text x="197" y="175">Bluetooth.</text>
<text x="200" y="178">Reparatur</text>
<text x="212.2" y="178">von</text>
<text x="178" y="184">Sheet:</text>
<text x="186.2" y="184">/Bluetooth/</text>
<text x="178" y="186.7">File:</text>
<text x="184.1" y="186.7">bluetooth.kicad_sch</text>
<text x="178" y="196.9">KiCad</text>
<text x="178" y="194.1">Size:</text>
<text x="184.7" y="194.1">A4</text>
<text x="185.7" y="196.9">E.D.A.</text>
<text x="194.6" y="196.9">kicad</text>
<text x="200" y="194.1">Date:</text>
<text x="201.8" y="196.9">7.0.10-7.0.10~ubuntu22.04.1</text>
<text x="207" y="194.1">2024-01-04</text>
<text x="263" y="194.3">Rev:</text>
<text x="263" y="196.9">Id:</text>
<text x="267.1" y="196.9">2/5</text>
<text x="269.4" y="194.3">1-a</text>
</g>
<g font-size="1.8" fill="#840000">
<text x="35" y="11.9">1</text>
<text x="85" y="11.9">2</text>
<text x="135" y="11.9">3</text>
<text x="185" y="11.9">4</text>
<text x="235" y="11.9">5</text>
<text x="285" y="11.9">6</text>
<text x="10.3" y="35.9">A</text>
<text x="99.6" y="30.2">3</text>
<text x="112.3" y="30.2">2</text>
<text x="168.7" y="34.4" transform="rotate(-90 168.7 34.4)">1</text>
<text x="270.3" y="35.6" transform="rotate(-90 270.3 35.6)">8</text>
<text x="285.3" y="35.9">A</text>
<text x="34" y="39.2" transform="rotate(-90 34 39.2)">6,3V_AC</text>
<text x="106.4" y="37.5" transform="rotate(-90 106.4 37.5)">1</text>
<text x="168.7" y="40.7" transform="rotate(-90 168.7 40.7)">3</text>
<text x="171.4" y="36.6">2</text>
<text x="24.1" y="46.7">1</text>
<text x="174.6" y="42.9">2</text>
<text x="187.3" y="45.5">1</text>
<text x="270.3" y="47.1" transform="rotate(-90 270.3 47.1)">4</text>
<text x="24.1" y="49.3">2</text>
<text x="174.6" y="48">3</text>
<text x="245.7" y="72.1">1</text>
<text x="258.4" y="72.1">4</text>
<text x="245.7" y="82.3">2</text>
<text x="258.4" y="82.3">3</text>
<text x="10.3" y="85.9">B</text>
<text x="104.1" y="88.6">1</text>
<text x="245.7" y="89.9">1</text>
<text x="258.4" y="89.9">4</text>
<text x="285.3" y="85.9">B</text>
<text x="90.1" y="91.2">1</text>
<text x="90.1" y="93.7">2</text>
<text x="104.1" y="91.2">2</text>
<text x="104.1" y="93.7">3</text>
<text x="168.7" y="92.8" transform="rotate(-90 168.7 92.8)">1</text>
<text x="171.4" y="95">2</text>
<text x="76.1" y="100.1">1</text>
<text x="90.1" y="96.3">3</text>
<text x="90.1" y="98.8">4</text>
<text x="90.1" y="101.3">5</text>
<text x="104.1" y="96.3">4</text>
<text x="104.1" y="98.8">5</text>
<text x="104.1" y="101.3">6</text>
<text x="168.7" y="99.1" transform="rotate(-90 168.7 99.1)">3</text>
<text x="174.6" y="101.3">6</text>
<text x="245.7" y="100.1">2</text>
<text x="258.4" y="100.1">3</text>
<text x="60.9" y="105.2">1</text>
<text x="60.9" y="107.7">2</text>
<text x="76.1" y="102.6">2</text>
<text x="76.1" y="105.2">3</text>
<text x="76.1" y="107.7">4</text>
<text x="90.1" y="103.9">6</text>
<text x="90.1" y="106.4">7</text>
<text x="104.1" y="103.9">7</text>
<text x="104.1" y="106.4">8</text>
<text x="174.6" y="106.4">5</text>
<text x="187.3" y="103.9">7</text>
<text x="60.9" y="110.2">3</text>
<text x="60.9" y="112.8">4</text>
<text x="76.1" y="110.2">5</text>
<text x="76.1" y="112.8">6</text>
<text x="90.1" y="109">8</text>
<text x="90.1" y="111.5">9</text>
<text x="103.5" y="111.5">10</text>
<text x="104.1" y="109">9</text>
<text x="60.9" y="115.3">5</text>
<text x="76.1" y="115.3">7</text>
<text x="89.5" y="114">10</text>
<text x="89.5" y="116.6">11</text>
<text x="89.5" y="119.1">12</text>
<text x="103.5" y="114">11</text>
<text x="103.5" y="116.6">12</text>
<text x="103.5" y="119.1">13</text>
<text x="103.5" y="121.7">14</text>
<text x="103.5" y="124.2">15</text>
<text x="10.3" y="135.9">C</text>
<text x="285.3" y="135.9">C</text>
<text x="259.6" y="140.7">R</text>
<text x="259.6" y="143.3">S</text>
<text x="259.8" y="138.2">T</text>
<text x="233.4" y="147.4" transform="rotate(-90 233.4 147.4)">1</text>
<text x="237.2" y="147.4" transform="rotate(-90 237.2 147.4)">1</text>
<text x="241" y="147.4" transform="rotate(-90 241 147.4)">1</text>
<text x="10.3" y="185.9">D</text>
<text x="285.3" y="185.9">D</text>
<text x="35" y="199.9">1</text>
<text x="85" y="199.9">2</text>
<text x="135" y="199.9">3</text>
<text x="185" y="199.9">4</text>
<text x="235" y="199.9">5</text>
<text x="285" y="199.9">6</text>
</g>
<g font-size="1.8" fill="#008484">
<text x="79.2" y="25.9">+8V</text>
<text x="101.6" y="27.5">1117</text>
<text x="104.1" y="25.2">U201</text>
<text x="107.6" y="27.5">5.0V</text>
<text x="124.1" y="25.7">+5V</text>
<text x="178.9" y="30" transform="rotate(-90 178.9 30)">R201</text>
<text x="181.2" y="30" transform="rotate(-90 181.2 30)">1k</text>
<text x="221.5" y="28.5">+8V</text>
<text x="232" y="28.2">+5V</text>
<text x="101.9" y="31.3">VI</text>
<text x="107.5" y="35.3" transform="rotate(-90 107.5 35.3)">GND</text>
<text x="108.9" y="31.3">VO</text>
<text x="45.3" y="40.7" transform="rotate(-90 45.3 40.7)">D201</text>
<text x="58" y="40.7" transform="rotate(-90 58 40.7)">D202</text>
<text x="146.6" y="36.7">R202</text>
<text x="146.6" y="39">100k</text>
<text x="160.1" y="38.8">20k</text>
<text x="161" y="36.5">RV201</text>
<text x="164.7" y="38.8">lin</text>
<text x="178.5" y="37.3">U202A</text>
<text x="181.6" y="39.6">AD8656</text>
<text x="225.3" y="39.2">R203</text>
<text x="225.3" y="41.5">0</text>
<text x="235.5" y="39.2">R204</text>
<text x="235.5" y="41.5">0</text>
<text x="260.7" y="37.9">C201</text>
<text x="260.7" y="40.2">100n</text>
<text x="271.4" y="40.2" transform="rotate(-90 271.4 40.2)">V+</text>
<text x="272" y="40.3">U202C</text>
<text x="19.2" y="44">J201</text>
<text x="42.3" y="46.8">C207</text>
<text x="47.9" y="42.6" transform="rotate(-90 47.9 42.6)">B140-E3</text>
<text x="60.6" y="42.6" transform="rotate(-90 60.6 42.6)">B140-E3</text>
<text x="72.8" y="45.5">C203</text>
<text x="72.8" y="47.9">100n</text>
<text x="84.3" y="45.5">C204</text>
<text x="84.3" y="47.9">470u</text>
<text x="96.9" y="45.5">C205</text>
<text x="96.9" y="47.9">10u</text>
<text x="123.6" y="45.5">C206</text>
<text x="123.6" y="47.9">10u</text>
<text x="200.3" y="42.8" transform="rotate(-90 200.3 42.8)">1u</text>
<text x="202.6" y="42.8" transform="rotate(-90 202.6 42.8)">C202</text>
<text x="271.4" y="43.9" transform="rotate(-90 271.4 43.9)">V-</text>
<text x="272" y="42.6">AD8656</text>
<text x="42.3" y="49.1">100n</text>
<text x="177" y="49.1">+</text>
<text x="45.3" y="59.7" transform="rotate(-90 45.3 59.7)">D203</text>
<text x="58" y="59.7" transform="rotate(-90 58 59.7)">D204</text>
<text x="137.9" y="59.1">R206</text>
<text x="138.1" y="56.7">100k</text>
<text x="151.1" y="59.3">C208</text>
<text x="158.3" y="54.9" transform="rotate(-90 158.3 54.9)">100k</text>
<text x="160.7" y="55.1" transform="rotate(-90 160.7 55.1)">R205</text>
<text x="170.7" y="55.7">R207</text>
<text x="170.7" y="58">10k</text>
<text x="207.5" y="58.2">R208</text>
<text x="255.9" y="54.8">GND</text>
<text x="47.9" y="61.7" transform="rotate(-90 47.9 61.7)">B140-E3</text>
<text x="60.6" y="61.7" transform="rotate(-90 60.6 61.7)">B140-E3</text>
<text x="151.2" y="61.8">100n</text>
<text x="207.5" y="60.6">1M</text>
<text x="171.8" y="70.5">C209</text>
<text x="171.8" y="68.2">1u</text>
<text x="250.3" y="68.7">T201</text>
<text x="251.1" y="71">1:1</text>
<text x="123.8" y="73.8">GND</text>
<text x="142.6" y="78.9">GND</text>
<text x="166.7" y="78.9">GND</text>
<text x="203.6" y="78.9">GND</text>
<text x="230.7" y="78" transform="rotate(-90 230.7 78)">220</text>
<text x="233" y="79.3" transform="rotate(-90 233 79.3)">R209</text>
<text x="178.9" y="88.4" transform="rotate(-90 178.9 88.4)">R211</text>
<text x="181.2" y="88.4" transform="rotate(-90 181.2 88.4)">1k</text>
<text x="230.7" y="88.2" transform="rotate(-90 230.7 88.2)">220</text>
<text x="233" y="89.4" transform="rotate(-90 233 89.4)">R210</text>
<text x="250.3" y="86">T202</text>
<text x="251.1" y="88.5">1:1</text>
<text x="28.8" y="91.7">+5V</text>
<text x="118.7" y="91">SW201</text>
<text x="146.6" y="95.1">R212</text>
<text x="161" y="94.9">RV202</text>
<text x="178.4" y="95.7">U202B</text>
<text x="33.4" y="100.2">C210</text>
<text x="44.9" y="100.2">C211</text>
<text x="146.6" y="97.4">100k</text>
<text x="160.1" y="97.3">20k</text>
<text x="164.7" y="97.3">lin</text>
<text x="177.9" y="98">AD8656</text>
<text x="200.3" y="101.2" transform="rotate(-90 200.3 101.2)">1u</text>
<text x="202.6" y="101.2" transform="rotate(-90 202.6 101.2)">C212</text>
<text x="33.4" y="102.5">10u</text>
<text x="82.1" y="107.6">J204</text>
<text x="96" y="105.1">J202</text>
<text x="110" y="106.3">J203</text>
<text x="118.7" y="103.7">SW202</text>
<text x="177" y="107.5">+</text>
<text x="238.1" y="106.9">GND</text>
<text x="66.8" y="110.1">J205</text>
<text x="158.3" y="113.3" transform="rotate(-90 158.3 113.3)">100k</text>
<text x="160.7" y="113.6" transform="rotate(-90 160.7 113.6)">R213</text>
<text x="170.7" y="112.9">R215</text>
<text x="28.3" y="119.6">GND</text>
<text x="137.9" y="117.5">R214</text>
<text x="138.1" y="115.2">100k</text>
<text x="152.4" y="117.7">C213</text>
<text x="152.8" y="115.2">100n</text>
<text x="170.7" y="115.2">10k</text>
<text x="207.5" y="116.7">R216</text>
<text x="207.5" y="119">1M</text>
<text x="38.6" y="123">R217</text>
<text x="38.6" y="125.3">1M</text>
<text x="47.5" y="123">R218</text>
<text x="47.5" y="125.3">1M</text>
<text x="65.6" y="124.5" transform="rotate(-90 65.6 124.5)">C215</text>
<text x="68.2" y="124.4" transform="rotate(-90 68.2 124.4)">100n</text>
<text x="171.8" y="125.3">1u</text>
<text x="68.2" y="132" transform="rotate(-90 68.2 132)">100n</text>
<text x="171.8" y="127.6">C214</text>
<text x="34.7" y="136.1">GND</text>
<text x="43.6" y="136.1">GND</text>
<text x="65.6" y="132.1" transform="rotate(-90 65.6 132.1)">C216</text>
<text x="142.6" y="136.1">GND</text>
<text x="166.7" y="136.1">GND</text>
<text x="203.6" y="136.1">GND</text>
<text x="263" y="148.2">J206</text>
<text x="27.9" y="153.3">H201</text>
<text x="47.9" y="153.3">FID201</text>
<text x="27.9" y="159.7">H202</text>
<text x="47.9" y="159.7">FID202</text>
<text x="234.5" y="157.2" transform="rotate(-90 234.5 157.2)">J207</text>
<text x="238.4" y="157.2" transform="rotate(-90 238.4 157.2)">J208</text>
<text x="242.2" y="157.2" transform="rotate(-90 242.2 157.2)">J209</text>
<text x="27.9" y="166">H203</text>
<text x="47.9" y="166">FID203</text>
<text x="27.9" y="172.4">H204</text>
</g>
<g font-size="1.8">
<text x="257.8" y="28.9">+OP</text>
<text x="144.8" y="30.1">+OP</text>
<text x="205.4" y="41.9" transform="rotate(-90 205.4 41.9)">amp_links</text>
<text x="240" y="53">+OP</text>
<text x="163.5" y="57.2" transform="rotate(-90 163.5 57.2)">links</text>
<text x="265.4" y="72">audio_links</text>
<text x="220.6" y="82" transform="rotate(-90 220.6 82)">amp_links</text>
<text x="144.8" y="88.6">+OP</text>
<text x="265.4" y="89.8">audio_rechts</text>
<text x="205.4" y="101.6" transform="rotate(-90 205.4 101.6)">amp_rechts</text>
<text x="220.6" y="101.2" transform="rotate(-90 220.6 101.2)">amp_rechts</text>
<text x="265.4" y="100">audio_gnd</text>
<text x="163.5" y="115.6" transform="rotate(-90 163.5 115.6)">rechts</text>
<text x="69.8" y="125.4">rechts</text>
<text x="69.8" y="133">links</text>
<text x="235.9" y="133.4" transform="rotate(-90 235.9 133.4)">audio_links</text>
<text x="239.7" y="133.4" transform="rotate(-90 239.7 133.4)">audio_rechts</text>
<text x="243.5" y="133.4" transform="rotate(-90 243.5 133.4)">audio_gnd</text>
</g>
<g font-size="1.8" fill="#840084">
<text x="224.4" y="41.9" transform="rotate(-90 224.4 41.9)">NP</text>
<text x="234.5" y="41.9" transform="rotate(-90 234.5 41.9)">NP</text>
<text x="84.3" y="50.2">16V</text>
<text x="206.6" y="61" transform="rotate(-90 206.6 61)">NP</text>
<text x="251.3" y="103.7">NP</text>
<text x="206.6" y="119.4" transform="rotate(-90 206.6 119.4)">NP</text>
<text x="37.7" y="125.7" transform="rotate(-90 37.7 125.7)">NP</text>
<text x="46.6" y="125.7" transform="rotate(-90 46.6 125.7)">NP</text>
</g>
<g font-size="1.8" fill="#0000c2">
<text x="271.8" y="44.7">Alt.</text>
<text x="271.8" y="46.7">(8V)</text>
<text x="276" y="44.7">TL072</text>
<text x="255.3" y="105.7">Optional:</text>
<text x="255.3" y="107.7">2x</text>
<text x="265" y="105.7">Stereo</text>
<text x="272.2" y="105.7">-</text>
<text x="274.9" y="105.7">1x</text>
<text x="278.3" y="105.7">0R,</text>
<text x="81.3" y="129.8">Pinheader</text>
<text x="81.3" y="131.8">Verpinnen</text>
<text x="91.7" y="131.8">mit</text>
<text x="91.9" y="129.8">1mm,</text>
<text x="95.9" y="131.8">5pol</text>
<text x="98.3" y="129.8">1,27mm,</text>
<text x="101.2" y="131.8">wie</text>
<text x="105.4" y="131.8">notwendig</text>
<text x="107.7" y="129.8">2,54mm</text>
</g>
</svg>
